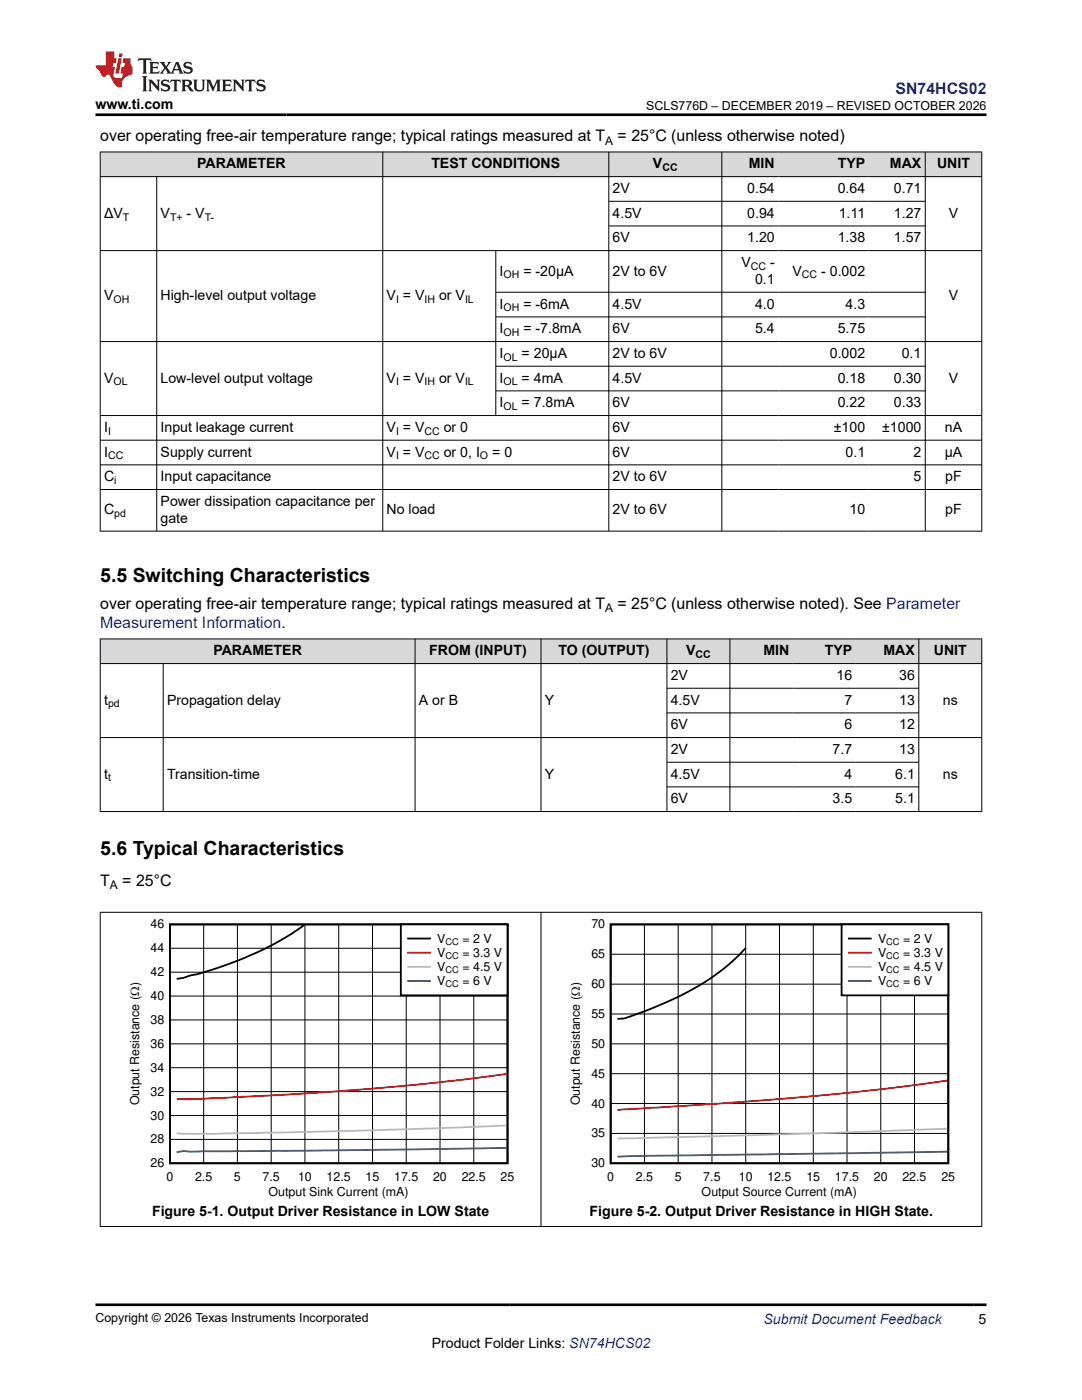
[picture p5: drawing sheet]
<svg xmlns="http://www.w3.org/2000/svg" width="216mm" height="279mm" viewBox="0 0 216 279" stroke-linecap="round" stroke-linejoin="round" font-family="sans-serif">
<g fill="#d8d8d8">
<path d="M20.1 30.4h56.2v4.8h-56.2z" fill-rule="evenodd"/>
<path d="M76.4 30.4h45v4.8h-45z" fill-rule="evenodd"/>
<path d="M121.5 30.4h22.5v4.8h-22.5z" fill-rule="evenodd"/>
<path d="M144.1 30.4h11.2v4.8h-11.2z" fill-rule="evenodd"/>
<path d="M155.3 30.4h18v4.8h-18z" fill-rule="evenodd"/>
<path d="M173.3 30.4h11.3v4.8h-11.3z" fill-rule="evenodd"/>
<path d="M184.7 30.4h11.1v4.8h-11.1z" fill-rule="evenodd"/>
</g>
<g fill="none" stroke="#000" stroke-width=".2">
<path d="M19.9 30.3h176.1M19.9 35.3h176.1M20 30.3v75.8M31.3 35.3v70.8M76.4 30.3v75.8M121.5 30.3v75.8M144 30.3v75.8M184.6 30.3v75.8M195.9 30.3v75.8M19.9 50h176.1M98.9 50v33M98.9 58.3h85.8"/>
<path d="M121.5 40.2h63.2M121.5 45.1h63.2M19.9 68.2h176.1M98.9 63.2h85.8M98.9 73.1h85.8M98.9 78h85.8M19.9 82.9h176.1M19.9 87.9h176.1M19.9 92.8h176.1M19.9 97.7h176.1M19.9 106h176.1"/>
</g>
<g fill="#d8d8d8">
<path d="M20.1 127.6h62.7v4.8h-62.7z" fill-rule="evenodd"/>
<path d="M82.9 127.6h25v4.8h-25z" fill-rule="evenodd"/>
<path d="M108 127.6h25v4.8h-25z" fill-rule="evenodd"/>
<path d="M133.1 127.6h12.5v4.8h-12.5z" fill-rule="evenodd"/>
<path d="M145.7 127.6h12.5v4.8h-12.5z" fill-rule="evenodd"/>
<path d="M158.2 127.6h12.6v4.8h-12.6z" fill-rule="evenodd"/>
<path d="M170.8 127.6h12.5v4.8h-12.5z" fill-rule="evenodd"/>
<path d="M183.4 127.6h12.4v4.8h-12.4z" fill-rule="evenodd"/>
</g>
<g fill="none" stroke="#000" stroke-width=".2">
<path d="M19.9 127.5h176.1M19.9 132.4h176.1M20 127.4v34.6M32.6 132.4v29.6M82.8 127.4v34.6M108 127.4v34.6M133.1 127.4v34.6M133.1 137.4h50.3M145.6 127.4v34.6M183.3 127.4v34.6M195.9 127.4v34.6M19.9 147.2h176.1"/>
<path d="M133.1 142.3h50.3M133.1 152.1h50.3M133.1 157h50.3M19.9 162h176.1"/>
</g>
<path d="M25.4 183.5h77.2v55.7h-77.2z" fill-rule="evenodd" fill="#fff"/>
<path d="M33.9 184.5h67.4v47.7h-67.4zM60.6 184.7a66.7 66.7 0 0 1-22.7 10l-1.3 .5-1.3 .2" fill="none" stroke="#000" stroke-width=".36"/>
<g fill="none" stroke="#000" stroke-width=".2">
<path d="M33.9 198.8h67.4M33.9 194h67.4M33.9 189.2h67.4M40.6 184.5v47.7M47.4 184.5v47.7M54.1 184.5v47.7M60.8 184.5v47.7M67.6 184.5v47.7M74.3 184.5v47.7M81.1 184.5v47.7M87.8 184.5v47.7M94.5 184.5v47.7"/>
<path d="M33.9 217.9h67.4M33.9 213.1h67.4M33.9 208.3h67.4M33.9 203.5h67.4M33.9 227.4h67.4M33.9 222.6h67.4"/>
</g>
<path d="M101.1 214.3l-13.3 1.7-16.2 1.5-12.1 .8-13.5 .7-8.1 .4-2.6-.1" fill="none" stroke="#f00" stroke-width=".36"/>
<path d="M101.1 224.6l-14.7 .6-25.6 .7-18.8 .4-6.7-.1" fill="none" stroke="#b8b8b8" stroke-width=".36"/>
<path d="M101.1 229.1l-38.9 .5-24.3 .2-1.3-.1-1.3 .3" fill="none" stroke="#295c75" stroke-width=".36"/>
<path d="M80 184.5h21.3v14.1h-21.3z" fill-rule="evenodd" fill="#fff"/>
<path d="M80 184.5h21.3v14.1h-21.3zM81.4 187.3h4.4" fill="none" stroke="#000" stroke-width=".36"/>
<path d="M81.4 190.1h4.4" fill="none" stroke="#f00" stroke-width=".36"/>
<path d="M81.4 193h4.4" fill="none" stroke="#b8b8b8" stroke-width=".36"/>
<path d="M81.4 195.8h4.4" fill="none" stroke="#295c75" stroke-width=".36"/>
<path d="M113.4 183.5h77.1v55.7h-77.1z" fill-rule="evenodd" fill="#fff"/>
<path d="M121.9 184.5h67.3v47.7h-67.3zM148.8 189.2a46.7 46.7 0 0 1-17.5 11.5l-6.8 2.6h-1.3" fill="none" stroke="#000" stroke-width=".36"/>
<g fill="none" stroke="#000" stroke-width=".2">
<path d="M121.9 196.4h67.3M121.9 190.4h67.3M128.6 184.5v47.7M135.3 184.5v47.7M142.1 184.5v47.7M148.8 184.5v47.7M155.5 184.5v47.7M162.3 184.5v47.7M169 184.5v47.7M175.7 184.5v47.7M182.5 184.5v47.7M121.9 214.3h67.3"/>
<path d="M121.9 208.3h67.3M121.9 202.4h67.3M121.9 226.2h67.3M121.9 220.2h67.3"/>
</g>
<path d="M189 215.6l-11.9 1.6-14.8 1.6-18.9 1.4-20.2 1.3" fill="none" stroke="#f00" stroke-width=".36"/>
<path d="M189 225.2l-25.4 1-40.4 1" fill="none" stroke="#b8b8b8" stroke-width=".36"/>
<path d="M189 229.8l-65.8 1.1" fill="none" stroke="#295c75" stroke-width=".36"/>
<path d="M167.9 184.5h21.3v14.1h-21.3z" fill-rule="evenodd" fill="#fff"/>
<path d="M167.9 184.5h21.3v14.1h-21.3zM169.4 187.3h4.3" fill="none" stroke="#000" stroke-width=".36"/>
<path d="M169.4 190.1h4.3" fill="none" stroke="#f00" stroke-width=".36"/>
<path d="M169.4 193h4.3" fill="none" stroke="#b8b8b8" stroke-width=".36"/>
<path d="M169.4 195.8h4.3" fill="none" stroke="#295c75" stroke-width=".36"/>
<path d="M19.9 182.1h176.1M20 182v62.8M108 182v62.8M195.9 182v62.8M19.9 244.8h176.1" fill="none" stroke="#000" stroke-width=".2"/>
<path d="M27.7 11.6l-.2 .6 .5-.2h.6v.1v2.2l-.2 .4h1l-.2-.4v-2.2v-.1h.5l.5 .2-.1-.6zM29.8 12.4l.2 .3v1.6l-.2 .4h1.9l.1-.6a1.08 1.08 0 0 1-1.3 .2v-.7h.6l.4 .2v-.7l-.4 .2h-.6v-.5l.2-.2a1 1 0 0 1 1 .3l-.1-.5zM31.8 12.4l1 1.1-1 1.2h.9l-.2-.2 .4-.8 .5 .8-.2 .2h1.6l-.2-.2 .1-.5h1l.1 .5-.1 .2h.9l-.2-.4-.8-1.9h-.5l-1 2.1-.8-1.1 .9-1h-.8l.2 .2-.5 .6-.3-.6 .1-.2zM35.2 12.8l.4 1h-.8zM36.8 12.5a.65 .65 0 0 0-.2 .7 .65 .65 0 0 0 .6 .5l.7 .1 .1 .3a.79 .79 0 0 1-.7 .4 .79 .79 0 0 1-.7-.5l.1 .7 .2-.1a.93 .93 0 0 0 1.1 0 .93 .93 0 0 0 .4-.9 1.46 1.46 0 0 0-1.2-.6l-.1-.3a1.09 1.09 0 0 1 1.2 .2l-.2-.6-.1 .1-.6-.2zM28.4 15.2l.2 .4v2.2l-.2 .4h1l-.2-.4v-2.2l.2-.4zM29.6 15.9l.2 .4v1.5l-.2 .4h.8l-.3-.4v-1.3l1.7 1.8v-2l.2-.4h-.8l.2 .2 .1 1.1-1.2-1.3zM32.3 16a.65 .65 0 0 0-.2 .8 .65 .65 0 0 0 .7 .4l.6 .2 .1 .2a.79 .79 0 0 1-.7 .4 .79 .79 0 0 1-.7-.5l.1 .7 .2-.1a.93 .93 0 0 0 1.1 .1 .93 .93 0 0 0 .4-1 1.46 1.46 0 0 0-1.2-.5l-.1-.4a1.09 1.09 0 0 1 1.2 .2l-.2-.6-.1 .1-.6-.1zM34.1 15.9l-.1 .6a.63 .63 0 0 1 .7-.3l.1 1.6-.3 .4h1l-.2-.4v-1.6a.66 .66 0 0 1 .8 .3l-.1-.6zM36.2 15.9l.2 .4v1.5l-.2 .4h.9l-.2-.2v-.7h.5l.1 .2a.79 .79 0 0 0 1.2 .6l-1-.9a.61 .61 0 0 0 .6-.6 .61 .61 0 0 0-.5-.7zM36.9 16.2h.2a.47 .47 0 0 1 .5 .1 .47 .47 0 0 1 .1 .5l-.2 .1-.6 .1zM38.5 15.9l.2 .2a2.27 2.27 0 0 0 .4 2 1.04 1.04 0 0 0 1.7-.7v-1.3l.2-.2h-.8l.2 .4v1.1a.6 .6 0 0 1-.6 .6 .6 .6 0 0 1-.6-.6v-1.1l.3-.4zM41.1 15.9l.2 .4v1.5l-.2 .4h.7l-.2-.4v-1.4l.9 1.9 .8-1.9v1.4l-.2 .4h1l-.3-.4v-1.5l.3-.4h-.8l-.7 1.5-.7-1.5zM44.3 15.9l.2 .4v1.5l-.2 .4h1.9l.1-.6a1.09 1.09 0 0 1-1.3 .2v-.7h.6l.4 .2v-.6l-.4 .2h-.6v-.6l.2-.1a1.01 1.01 0 0 1 1 .3l-.1-.6zM46.4 15.9l.3 .4v1.5l-.3 .4h.8l-.2-.4v-1.3l1.6 1.8v-2l.2-.4h-.7l.2 .2v1.1l-1.2-1.3zM49 15.9l-.1 .6a.63 .63 0 0 1 .8-.3v1.6l-.3 .4h1l-.2-.4v-1.6a.66 .66 0 0 1 .8 .3l-.1-.6zM51.4 16a.65 .65 0 0 0-.2 .8 .65 .65 0 0 0 .6 .4l.6 .2 .2 .2a.79 .79 0 0 1-.8 .4 .79 .79 0 0 1-.6-.5l.1 .7 .2-.1a.93 .93 0 0 0 1 .1 .93 .93 0 0 0 .5-1 1.46 1.46 0 0 0-1.3-.5l-.1-.4a1.09 1.09 0 0 1 1.3 .2l-.2-.6-.2 .1-.5-.1z" fill="#231f20"/>
<path d="M21.1 10.3v2.7h-2v.4l.9 1a.95 .95 0 0 0 .9 .9 .59 .59 0 0 1 .6-.4 .59 .59 0 0 1 .5 .3l.4 .8a1.59 1.59 0 0 0 2.1 1.4 1.61 1.61 0 0 1 1-2.3l1-.3-.1-1.5a1.59 1.59 0 0 1-.4-1.7h-1.4l-.2 .9h.5l-.1 .9h-.5l-.2 .9v.3l.4 .1-.2 .9h-.6a.73 .73 0 0 1-1.1-.7l.3-1.5h-.5l.2-.9h.5l.2-.9h-.5v-1.3zM23.6 11.6l-.6 3.1h.7l.6-3.1zM23.8 10.7l-.1 .6h.7l.1-.6z" fill="#ed1c24"/>
<path d="M19.1 22.9h177.8M19.1 260.4h177.8" fill="none" stroke="#000" stroke-width=".53"/>
<g font-size="3.9">
<text x="20" y="116.1">5.5 Switching Characteristics</text>
<text x="20" y="170.7">5.6 Typical Characteristics</text>
</g>
<g font-size="3.2" fill="#00f">
<text x="178.7" y="18.7">SN74HCS02</text>
<text x="20" y="125.4">Measurement Information.</text>
</g>
<g font-size="3.2">
<text x="20" y="28.2">over operating free-air temperature range; typical ratings measured at T</text>
<text x="123.2" y="28.2">= 25°C (unless otherwise noted)</text>
<text x="20" y="121.6">over operating free-air temperature range; typical ratings measured at T</text>
<text x="123.2" y="121.6">= 25°C (unless otherwise noted). See Parameter</text>
<text x="20" y="176.8">T</text>
<text x="24.4" y="176.8">= 25°C</text>
</g>
<g font-size="2.8">
<text x="19.1" y="21.8">www.ti.com</text>
<text x="39.4" y="33.6">PARAMETER</text>
<text x="86.1" y="33.6">TEST CONDITIONS</text>
<text x="130.3" y="33.6">V</text>
<text x="149.4" y="33.6">MIN</text>
<text x="167.2" y="33.6">TYP</text>
<text x="177.6" y="33.6">MAX</text>
<text x="187" y="33.6">UNIT</text>
<text x="122.2" y="38.5">2V</text>
<text x="149.1" y="38.5">0.54</text>
<text x="167.1" y="38.5">0.64</text>
<text x="178.4" y="38.5">0.71</text>
<text x="20.8" y="43.4">ΔV</text>
<text x="32" y="43.4">V</text>
<text x="37.2" y="43.4">- V</text>
<text x="122.2" y="43.4">4.5V</text>
<text x="149.1" y="43.4">0.94</text>
<text x="167.4" y="43.4">1.11</text>
<text x="178.4" y="43.4">1.27</text>
<text x="189.3" y="43.4">V</text>
<text x="122.2" y="48.4">6V</text>
<text x="147.9" y="53.3">V</text>
<text x="149.1" y="48.4">1.20</text>
<text x="153.7" y="53.3">-</text>
<text x="167.1" y="48.4">1.38</text>
<text x="178.4" y="48.4">1.57</text>
<text x="20.8" y="59.9">V</text>
<text x="32" y="59.9">High-level output voltage</text>
<text x="77.1" y="59.9">V = V</text>
<text x="87.6" y="59.9">or V</text>
<text x="99.7" y="55">I</text>
<text x="104.4" y="55">= -20µA</text>
<text x="122.2" y="55">2V to 6V</text>
<text x="150.7" y="56.7">0.1</text>
<text x="158.1" y="55">V</text>
<text x="163.9" y="55">- 0.002</text>
<text x="189.3" y="59.9">V</text>
<text x="99.7" y="61.6">I</text>
<text x="104.4" y="61.6">= -6mA</text>
<text x="122.2" y="61.6">4.5V</text>
<text x="150.7" y="61.6">4.0</text>
<text x="168.7" y="61.6">4.3</text>
<text x="99.7" y="66.5">I</text>
<text x="99.7" y="71.4">I</text>
<text x="104.1" y="71.4">= 20µA</text>
<text x="104.4" y="66.5">= -7.8mA</text>
<text x="122.2" y="66.5">6V</text>
<text x="122.2" y="71.4">2V to 6V</text>
<text x="150.7" y="66.5">5.4</text>
<text x="165.6" y="71.4">0.002</text>
<text x="167.1" y="66.5">5.75</text>
<text x="179.9" y="71.4">0.1</text>
<text x="20.8" y="76.4">V</text>
<text x="32" y="76.4">Low-level output voltage</text>
<text x="77.1" y="76.4">V = V</text>
<text x="87.6" y="76.4">or V</text>
<text x="99.7" y="76.4">I</text>
<text x="104.1" y="76.4">= 4mA</text>
<text x="122.2" y="76.4">4.5V</text>
<text x="167.1" y="76.4">0.18</text>
<text x="178.4" y="76.4">0.30</text>
<text x="189.3" y="76.4">V</text>
<text x="99.7" y="81.3">I</text>
<text x="104.1" y="81.3">= 7.8mA</text>
<text x="122.2" y="81.3">6V</text>
<text x="167.1" y="81.3">0.22</text>
<text x="178.4" y="81.3">0.33</text>
<text x="20.8" y="86.2">I</text>
<text x="32" y="86.2">Input leakage current</text>
<text x="77.1" y="86.2">V = V</text>
<text x="88.6" y="86.2">or 0</text>
<text x="122.2" y="86.2">6V</text>
<text x="166.4" y="86.2">±100</text>
<text x="176" y="86.2">±1000</text>
<text x="188.5" y="86.2">nA</text>
<text x="20.8" y="91.1">I</text>
<text x="32" y="91.1">Supply current</text>
<text x="77.1" y="91.1">V = V</text>
<text x="88.6" y="91.1">or 0, I</text>
<text x="98.2" y="91.1">= 0</text>
<text x="122.2" y="91.1">6V</text>
<text x="168.7" y="91.1">0.1</text>
<text x="182.3" y="91.1">2</text>
<text x="188.5" y="91.1">µA</text>
<text x="20.8" y="96">C</text>
<text x="32" y="96">Input capacitance</text>
<text x="32" y="101">Power dissipation capacitance per</text>
<text x="122.2" y="96">2V to 6V</text>
<text x="182.3" y="96">5</text>
<text x="188.6" y="96">pF</text>
<text x="20.8" y="102.7">C</text>
<text x="32" y="104.4">gate</text>
<text x="77.1" y="102.7">No load</text>
<text x="122.2" y="102.7">2V to 6V</text>
<text x="169.5" y="102.7">10</text>
<text x="188.6" y="102.7">pF</text>
<text x="42.6" y="130.8">PARAMETER</text>
<text x="85.7" y="130.8">FROM (INPUT)</text>
<text x="111.4" y="130.8">TO (OUTPUT)</text>
<text x="136.9" y="130.8">V</text>
<text x="152.3" y="130.8">MIN</text>
<text x="164.6" y="130.8">TYP</text>
<text x="176.3" y="130.8">MAX</text>
<text x="186.3" y="130.8">UNIT</text>
<text x="133.8" y="135.7">2V</text>
<text x="166.9" y="135.7">16</text>
<text x="179.4" y="135.7">36</text>
<text x="20.8" y="140.6">t</text>
<text x="33.3" y="140.6">Propagation delay</text>
<text x="83.6" y="140.6">A or B</text>
<text x="108.7" y="140.6">Y</text>
<text x="133.8" y="140.6">4.5V</text>
<text x="168.5" y="140.6">7</text>
<text x="179.4" y="140.6">13</text>
<text x="188.1" y="140.6">ns</text>
<text x="133.8" y="145.5">6V</text>
<text x="168.5" y="145.5">6</text>
<text x="179.4" y="145.5">12</text>
<text x="20.8" y="155.4">t</text>
<text x="33.3" y="155.4">Transition-time</text>
<text x="108.7" y="155.4">Y</text>
<text x="133.8" y="150.5">2V</text>
<text x="133.8" y="155.4">4.5V</text>
<text x="166.1" y="150.5">7.7</text>
<text x="168.5" y="155.4">4</text>
<text x="178.6" y="155.4">6.1</text>
<text x="179.4" y="150.5">13</text>
<text x="188.1" y="155.4">ns</text>
<text x="133.8" y="160.3">6V</text>
<text x="166.1" y="160.3">3.5</text>
<text x="178.6" y="160.3">5.1</text>
<text x="30.3" y="242.8">Figure 5-1. Output Driver Resistance in LOW State</text>
<text x="117.7" y="242.8">Figure 5-2. Output Driver Resistance in HIGH State.</text>
<text x="86.1" y="269">Product Folder Links: SN74HCS02</text>
<text x="195.3" y="264.2">5</text>
</g>
<text font-size="2.8" fill="#00f" x="152.4" y="264.2">Submit Document Feedback</text>
<g font-size="2.5">
<text x="129" y="21.9">SCLS776D – DECEMBER 2019 – REVISED OCTOBER 2026</text>
<text x="30.1" y="185.3">46</text>
<text x="118" y="185.3">70</text>
<text x="30.1" y="190.1">44</text>
<text x="87.2" y="188.2">V</text>
<text x="87.2" y="191">V</text>
<text x="92.3" y="188.2">= 2 V</text>
<text x="92.3" y="191">= 3.3 V</text>
<text x="118" y="191.3">65</text>
<text x="175.2" y="188.2">V</text>
<text x="175.2" y="191">V</text>
<text x="180.2" y="188.2">= 2 V</text>
<text x="180.2" y="191">= 3.3 V</text>
<text x="30.1" y="194.8">42</text>
<text x="87.2" y="193.8">V</text>
<text x="87.2" y="196.7">V</text>
<text x="92.3" y="193.8">= 4.5 V</text>
<text x="92.3" y="196.7">= 6 V</text>
<text x="118" y="197.2">60</text>
<text x="175.2" y="193.8">V</text>
<text x="175.2" y="196.7">V</text>
<text x="180.2" y="193.8">= 4.5 V</text>
<text x="180.2" y="196.7">= 6 V</text>
<text x="30.1" y="199.6">40</text>
<text x="118" y="203.2">55</text>
<text x="30.1" y="209.1">36</text>
<text x="30.1" y="204.4">38</text>
<text x="118" y="209.1">50</text>
<text x="30.1" y="213.9">34</text>
<text x="118" y="215.1">45</text>
<text x="27.8" y="220.6" transform="rotate(-90 27.8 220.6)">Output Resistance (:)</text>
<text x="30.1" y="218.7">32</text>
<text x="115.7" y="220.6" transform="rotate(-90 115.7 220.6)">Output Resistance (:)</text>
<text x="118" y="221">40</text>
<text x="30.1" y="223.4">30</text>
<text x="118" y="227">35</text>
<text x="30.1" y="228.2">28</text>
<text x="30.1" y="233">26</text>
<text x="118" y="233">30</text>
<text x="33.2" y="235.8">0</text>
<text x="38.9" y="235.8">2.5</text>
<text x="46.7" y="235.8">5</text>
<text x="52.4" y="235.8">7.5</text>
<text x="53.6" y="238.6">Output Sink Current (mA)</text>
<text x="59.5" y="235.8">10</text>
<text x="65.2" y="235.8">12.5</text>
<text x="73" y="235.8">15</text>
<text x="78.7" y="235.8">17.5</text>
<text x="86.4" y="235.8">20</text>
<text x="92.1" y="235.8">22.5</text>
<text x="99.9" y="235.8">25</text>
<text x="121.2" y="235.8">0</text>
<text x="126.9" y="235.8">2.5</text>
<text x="134.6" y="235.8">5</text>
<text x="140" y="238.6">Output Source Current (mA)</text>
<text x="140.3" y="235.8">7.5</text>
<text x="147.4" y="235.8">10</text>
<text x="153.1" y="235.8">12.5</text>
<text x="160.9" y="235.8">15</text>
<text x="166.6" y="235.8">17.5</text>
<text x="174.4" y="235.8">20</text>
<text x="180.1" y="235.8">22.5</text>
<text x="187.8" y="235.8">25</text>
<text x="19.1" y="263.9">Copyright © 2026 Texas Instruments Incorporated</text>
</g>
<g font-size="2.4">
<text x="120.8" y="28.9">A</text>
<text x="120.8" y="122.2">A</text>
<text x="21.9" y="177.5">A</text>
</g>
<g font-size="2.1">
<text x="132.2" y="34.2">CC</text>
<text x="24.5" y="44">T</text>
<text x="33.9" y="44">T+</text>
<text x="40.8" y="44">T-</text>
<text x="149.8" y="53.9">CC</text>
<text x="100.5" y="55.5">OH</text>
<text x="160" y="55.5">CC</text>
<text x="22.6" y="60.5">OH</text>
<text x="79" y="60.5">I</text>
<text x="84.7" y="60.5">IH</text>
<text x="92.8" y="60.5">IL</text>
<text x="100.5" y="62.2">OH</text>
<text x="100.5" y="67.1">OH</text>
<text x="22.6" y="76.9">OL</text>
<text x="79" y="76.9">I</text>
<text x="84.7" y="76.9">IH</text>
<text x="92.8" y="76.9">IL</text>
<text x="100.5" y="72">OL</text>
<text x="100.5" y="76.9">OL</text>
<text x="100.5" y="81.8">OL</text>
<text x="21.6" y="86.8">I</text>
<text x="79" y="86.8">I</text>
<text x="84.7" y="86.8">CC</text>
<text x="21.6" y="91.7">CC</text>
<text x="79" y="91.7">I</text>
<text x="84.7" y="91.7">CC</text>
<text x="95.8" y="91.7">O</text>
<text x="22.8" y="96.6">i</text>
<text x="22.8" y="103.2">pd</text>
<text x="138.8" y="131.3">CC</text>
<text x="21.6" y="141.2">pd</text>
<text x="21.6" y="156">t</text>
</g>
<g font-size="1.9">
<text x="88.9" y="188.6">CC</text>
<text x="88.9" y="191.4">CC</text>
<text x="176.8" y="188.6">CC</text>
<text x="176.8" y="191.4">CC</text>
<text x="88.9" y="194.3">CC</text>
<text x="88.9" y="197.1">CC</text>
<text x="176.8" y="194.3">CC</text>
<text x="176.8" y="197.1">CC</text>
</g>
</svg>
